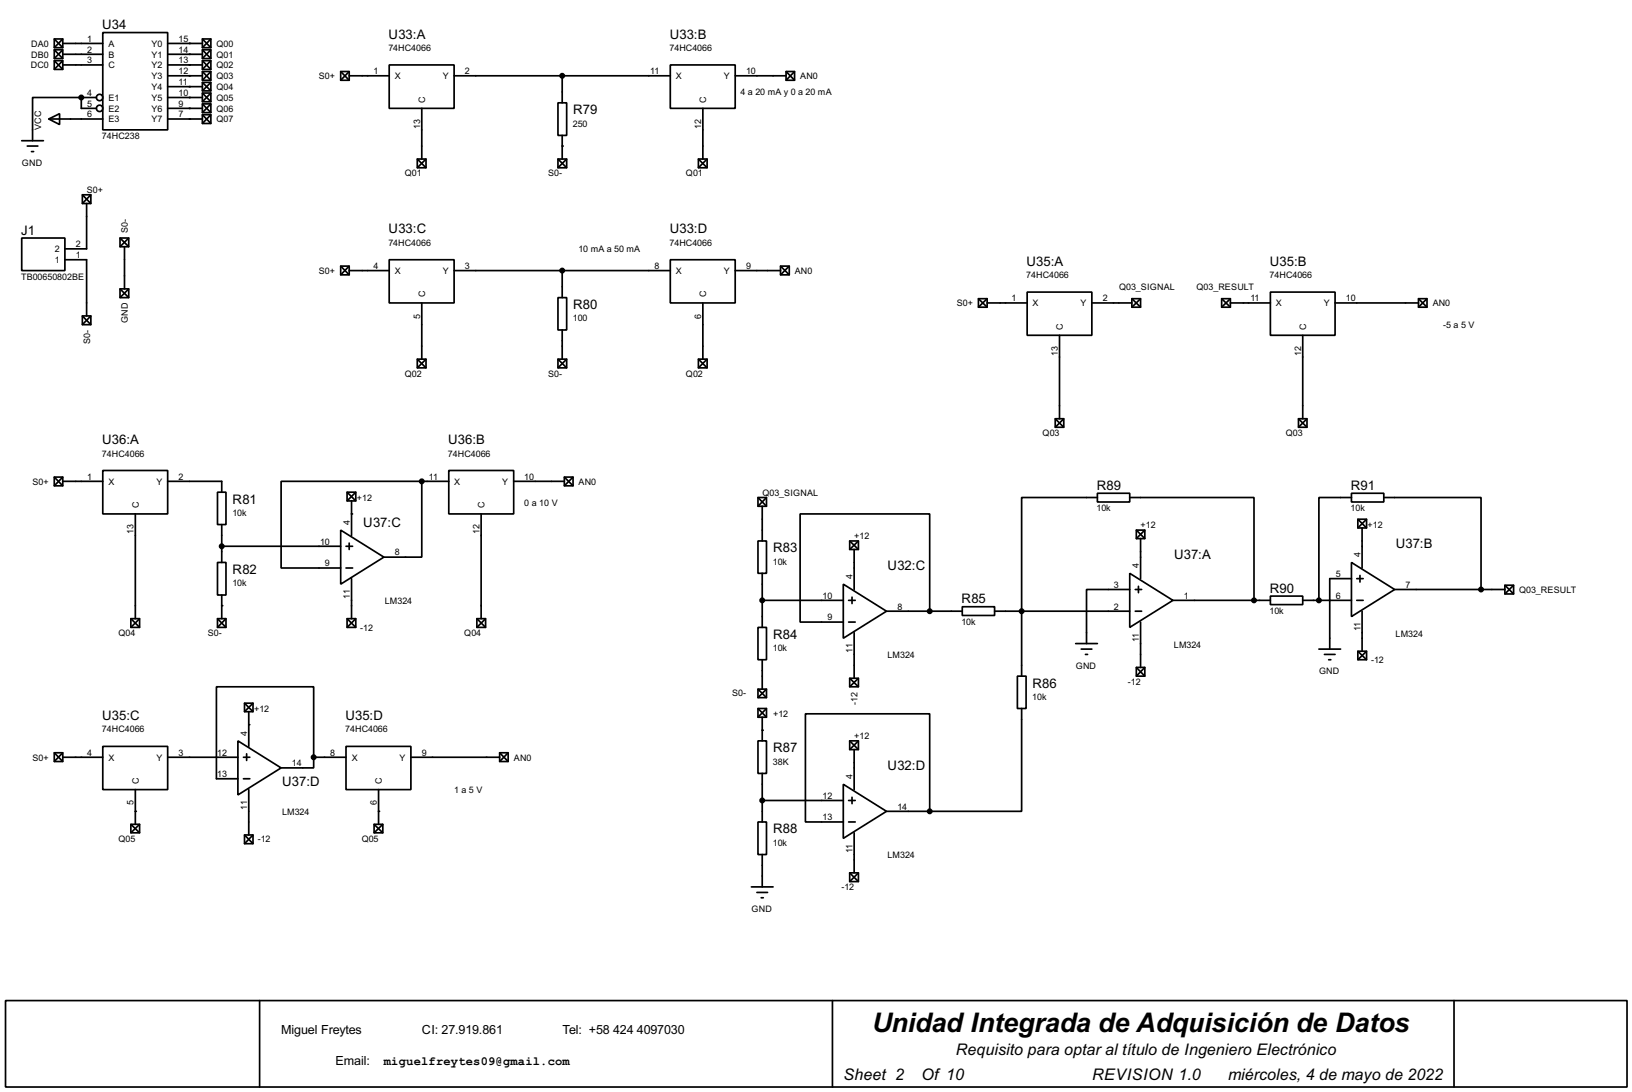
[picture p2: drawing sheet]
<svg xmlns="http://www.w3.org/2000/svg" width="383mm" height="256mm" viewBox="0 0 383 256" stroke-linecap="round" stroke-linejoin="round" font-family="sans-serif">
<g fill="none" stroke="#000" stroke-width=".4">
<path d="M12.8 9.2h2v2h-2zM12.8 11.7h2v2.1h-2zM12.8 14.3h2v2h-2zM12.8 9.2l2 2M12.8 11.7l2 2.1M12.8 14.3l2 2M14.8 10.2h9.4M14.8 12.8h9.4M14.8 15.3h9.4M14.8 9.2l-2 2M14.8 11.7l-2 2.1M14.8 14.3l-2 2"/>
<path d="M24.2 7.7h15.2v22.8h-15.2zM39.4 17.8h8.2M39.4 10.2h8.2M39.4 12.8h8.2M39.4 15.3h8.2M47.6 9.2h2v2h-2zM47.6 11.7h2v2.1h-2zM47.6 14.3h2v2h-2zM47.6 16.8h2v2.1h-2zM47.6 19.4h2v2h-2zM47.6 9.2l2 2M47.6 11.7l2 2.1"/>
<path d="M47.6 14.3l2 2M47.6 16.8l2 2.1M47.6 19.4l2 2M49.6 9.2l-2 2M49.6 11.7l-2 2.1M49.6 14.3l-2 2M49.6 16.8l-2 2.1M49.6 19.4l-2 2M80.1 16.8h2v2.1h-2zM80.1 16.8l2 2.1M82.1 17.8h9.4M82.1 16.8l-2 2.1"/>
<path d="M91.5 15.3h15.2v10.2h-15.2zM106.7 17.8h50.8M132.1 17.8v6.4M157.5 15.3h15.3v10.2h-15.3zM172.8 17.8h11.9M184.7 16.8h2v2.1h-2zM184.7 16.8l2 2.1M186.7 16.8l-2 2.1M5.1 33.1h5.1M6.4 34.3h2.5M7.4 35.6h.5M11.5 28l2.5-1.3v2.6z"/>
<path d="M11.5 28h12.7M19.1 22.9h-11.4v10.2M19.1 22.9v2.6h3.6M19.1 22.9h3.6M39.4 28h8.2M39.4 20.4h8.2M39.4 22.9h8.2M39.4 25.5h8.2M47.6 21.9h2v2h-2zM47.6 24.4h2v2.1h-2zM47.6 27h2v2h-2zM47.6 21.9l2 2"/>
<path d="M47.6 24.4l2 2.1M47.6 27l2 2M49.6 21.9l-2 2M49.6 24.4l-2 2.1M49.6 27l-2 2M98.1 37.4h2v2h-2zM98.1 37.4l2 2M99.1 25.5v11.9M100.1 37.4l-2 2M131.1 37.4h2.1v2h-2.1zM131.1 24.2h2.1v7.6h-2.1zM131.1 37.4l2.1 2"/>
<path d="M132.1 31.8v5.6M133.2 37.4l-2.1 2M164.1 37.4h2.1v2h-2.1zM164.1 37.4l2.1 2M165.2 25.5v11.9M166.2 37.4l-2.1 2M5.1 55.9h10.2v7.7h-10.2zM19.4 45.8h2v2h-2zM19.4 45.8l2 2M20.4 47.8v10.7h-5.1M21.4 45.8l-2 2M28.2 55.9h2.1v2.1h-2.1z"/>
<path d="M28.2 55.9l2.1 2.1M29.3 58v9.9M30.3 55.9l-2.1 2.1M15.3 61h5.1v13.2M19.4 74.2h2v2.1h-2zM19.4 74.2l2 2.1M21.4 74.2l-2 2.1M28.2 67.9h2.1v2h-2.1zM28.2 67.9l2.1 2M30.3 67.9l-2.1 2M80.1 62.5h2v2.1h-2zM80.1 62.5l2 2.1"/>
<path d="M82.1 63.6h9.4M82.1 62.5l-2 2.1M91.5 61h15.2v10.2h-15.2zM99.1 71.2v13.2M106.7 63.6h50.8M131.1 69.9h2.1v7.6h-2.1zM132.1 63.6v6.3M132.1 77.5v6.9M157.5 61h15.3v10.2h-15.3zM165.2 71.2v13.2M172.8 63.6h10.6M183.4 62.5h2.1v2.1h-2.1z"/>
<path d="M183.4 62.5l2.1 2.1M185.5 62.5l-2.1 2.1M229.9 70.2h2.1v2h-2.1zM229.9 70.2l2.1 2M232 71.2h9.4M232 70.2l-2.1 2M241.4 68.6h15.2v10.2h-15.2zM249 78.8v19.6M256.6 71.2h9.4M266 70.2h2v2h-2zM266 70.2l2 2M268 70.2l-2 2"/>
<path d="M287.1 70.2h2v2h-2zM287.1 70.2l2 2M289.1 71.2h9.4M289.1 70.2l-2 2M298.5 68.6h15.2v10.2h-15.2zM306.1 78.8v19.6M313.7 71.2h19.6M333.3 70.2h2v2h-2zM333.3 70.2l2 2M335.3 70.2l-2 2M98.1 84.4h2v2h-2zM98.1 84.4l2 2"/>
<path d="M100.1 84.4l-2 2M131.1 84.4h2.1v2h-2.1zM131.1 84.4l2.1 2M133.2 84.4l-2.1 2M164.1 84.4h2.1v2h-2.1zM164.1 84.4l2.1 2M166.2 84.4l-2.1 2M248 98.4h2v2h-2zM248 98.4l2 2M250 98.4l-2 2M305.1 98.4h2v2h-2zM305.1 98.4l2 2"/>
<path d="M307.1 98.4l-2 2M12.8 112.1h2v2h-2zM12.8 112.1l2 2M14.8 113.1h9.4M14.8 112.1l-2 2M24.2 110.5h15.2v10.2h-15.2zM39.4 113.1h12.7v2.5M51.1 115.6h2v7.6h-2zM81.6 115.6h2v2.1h-2zM81.6 115.6l2 2.1M82.6 117.7v8.1M83.6 115.6l-2 2.1"/>
<path d="M99.1 113.1h-33v20.3h14M99.1 113.1v17.8h-8.9M99.1 113.1h6.4M105.5 110.5h15.2v10.2h-15.2zM120.7 113.1h11.9M132.6 112.1h2.1v2h-2.1zM132.6 112.1l2.1 2M134.7 112.1l-2.1 2M178.1 116.9h2v2h-2zM178.1 116.9l2 2M179.1 118.9v8.2M180.1 116.9l-2 2"/>
<path d="M257.9 115.9h7.6v2h-7.6zM257.9 116.9h-17.8v41.9M265.5 116.9h29.2v24.1M317.6 115.9h7.6v2h-7.6zM317.6 116.9h-7.7v24.1M325.2 116.9h22.8v21.6M31.8 120.7v24.6M51.1 132.1h2v7.7h-2zM52.1 123.2v8.9M52.1 139.8v5.5M52.1 128.3h28M80.1 124.5l10.1 6.4-10.1 6.3z"/>
<path d="M81.3 128.3h1.6M81.3 133.4h1.6M82.1 127.6v1.5M82.6 135.9v9.4M113.1 120.7v24.6M178.1 127.1h2v7.6h-2zM179.1 134.7v12.7M198.2 137.2l10.1 6.4-10.1 6.3zM199.7 127.1h2v2h-2zM199.7 127.1l2 2M200.7 129.1v9.4M201.7 127.1l-2 2"/>
<path d="M265.5 134.7l10.1 6.3-10.1 6.4zM265.5 138.5h-10.2v12.7M266.8 138.5h1.5M267 124.5h2v2h-2zM267 124.5l2 2M267.5 137.7v1.5M268 126.5v9.4M269 124.5l-2 2M317.6 132.1l10.1 6.4-10.1 6.3zM317.6 135.9h-5.1v16.6M318.8 135.9h1.5M319.1 122h2v2h-2z"/>
<path d="M319.1 122l2 2M319.6 135.2v1.5M320.1 124v9.4M321.1 122l-2 2M327.7 138.5h25.9M353.6 137.5h2.1v2h-2.1zM353.6 137.5l2.1 2M355.7 137.5l-2.1 2M30.8 145.3h2v2.1h-2zM30.8 145.3l2 2.1M32.8 145.3l-2 2.1M51.1 145.3h2v2.1h-2z"/>
<path d="M51.1 145.3l2 2.1M53.1 145.3l-2 2.1M81.6 145.3h2v2.1h-2zM81.6 145.3l2 2.1M83.6 145.3l-2 2.1M112.1 145.3h2v2.1h-2zM112.1 145.3l2 2.1M114.1 145.3l-2 2.1M178.1 147.4h2v7.6h-2zM179.1 155v6.9M179.1 141h19.1M199.4 141h1.6"/>
<path d="M199.4 146.1h1.6M199.7 159.3h2v2h-2zM199.7 159.3l2 2M200.2 140.3v1.5M200.7 148.6v10.7M201.7 159.3l-2 2M208.3 143.6h17.8M218.5 143.6v-22.9h-30.5v25.4h10.2M226.1 142.5h7.6v2.1h-7.6zM233.7 143.6h31.8M239.1 158.8h2v7.6h-2zM252.8 151.2h5.1"/>
<path d="M254.1 152.5h2.5M255.1 153.7h.5M266.8 143.6h1.5M267 156.8h2v2h-2zM267 156.8l2 2M268 146.1v10.7M269 156.8l-2 2M275.6 141h22.9M298.5 140h7.6v2h-7.6zM306.1 141h11.5M309.9 152.5h5.1M311.2 153.7h2.5"/>
<path d="M312.2 155h.5M318.8 141h1.5M319.1 153h2v2h-2zM319.1 153l2 2M320.1 143.6v9.4M321.1 153l-2 2M12.8 176.8h2v2.1h-2zM12.8 176.8l2 2.1M14.8 177.9h9.4M14.8 176.8l-2 2.1M24.2 175.3h15.2v10.2h-15.2zM39.4 177.9h16.5"/>
<path d="M55.9 174l10.2 6.4-10.2 6.3zM57.2 177.9h1.5M57.5 165.2h2v2h-2zM57.5 165.2l2 2M58 177.1v1.5M58.5 167.2v8.1M59.5 165.2l-2 2M73.7 177.9v2.5h-7.6M73.7 177.9v-16.6h-22.8v21.6h5M73.7 177.9h7.6M81.3 175.3h15.3v10.2h-15.3zM96.6 177.9h20.8"/>
<path d="M117.4 176.8h2v2.1h-2zM117.4 176.8l2 2.1M119.4 176.8l-2 2.1M178.1 161.9h2v2h-2zM178.1 174h2v7.7h-2zM178.1 166.4h2v2.1h-2zM178.1 161.9l2 2M178.1 166.4l2 2.1M179.1 168.5v5.5M180.1 161.9l-2 2M180.1 166.4l-2 2.1M199.7 174h2v2.1h-2z"/>
<path d="M199.7 174l2 2.1M200.7 176.1v9.4M201.7 174l-2 2.1M240.1 166.4v24.2h-21.6M30.8 193.6h2v2h-2zM30.8 193.6l2 2M31.8 185.5v8.1M32.8 193.6l-2 2M57.2 182.9h1.5M57.5 196.1h2v2.1h-2zM57.5 196.1l2 2.1M58.5 185.5v10.6"/>
<path d="M59.5 196.1l-2 2.1M87.9 193.6h2.1v2h-2.1zM87.9 193.6l2.1 2M89 185.5v8.1M90 193.6l-2.1 2M178.1 193.1h2v7.6h-2zM179.1 181.7v11.4M179.1 188h19.1M198.2 184.2l10.1 6.4-10.1 6.3zM199.4 188h1.6M199.4 193.1h1.6M200.2 187.3v1.5"/>
<path d="M200.7 195.6v9.4M208.3 190.6h10.2M218.5 190.6v-22.9h-29.2v25.4h8.9M176.6 208.3h5.1M177.9 209.6h2.5M178.9 210.9h.5M179.1 200.7v7.6M199.7 205h2v2.1h-2zM199.7 205l2 2.1M201.7 205l-2 2.1M1.3 235h381v20.3h-381zM61 235v20.3"/>
<path d="M195.6 235v20.3M341.7 235v20.3"/>
<circle cx="23.4" cy="22.9" r=".75"/>
<circle cx="23.4" cy="25.5" r=".75"/>
</g>
<g fill="#000">
<circle cx="44.5" cy="17.8" r=".2"/>
<circle cx="44.5" cy="10.2" r=".2"/>
<circle cx="44.5" cy="12.8" r=".2"/>
<circle cx="44.5" cy="15.3" r=".2"/>
<circle cx="19.1" cy="22.9" r=".2"/>
<circle cx="44.5" cy="20.4" r=".2"/>
<circle cx="44.5" cy="25.5" r=".2"/>
<circle cx="44.5" cy="22.9" r=".2"/>
<circle cx="44.5" cy="28" r=".2"/>
<circle cx="132.1" cy="34.3" r=".2"/>
<circle cx="82.6" cy="120.7" r=".2"/>
<circle cx="52.1" cy="142.3" r=".2"/>
<circle cx="58.5" cy="170.2" r=".2"/>
<circle cx="179.1" cy="171.5" r=".2"/>
<circle cx="31.8" cy="190.6" r=".2"/>
<circle cx="89" cy="190.6" r=".2"/>
</g>
<g fill="#000" stroke="#000" stroke-width=".4">
<circle cx="132.1" cy="17.8" r=".5"/>
<circle cx="19.1" cy="22.9" r=".5"/>
<circle cx="132.1" cy="63.6" r=".5"/>
<circle cx="99.1" cy="113.1" r=".5"/>
<circle cx="52.1" cy="128.3" r=".5"/>
<circle cx="348" cy="138.5" r=".5"/>
<circle cx="179.1" cy="141" r=".5"/>
<circle cx="218.4" cy="143.6" r=".5"/>
<circle cx="240" cy="143.6" r=".5"/>
<circle cx="294.6" cy="141" r=".5"/>
<circle cx="309.9" cy="141" r=".5"/>
<circle cx="73.7" cy="177.9" r=".5"/>
<circle cx="179.1" cy="188" r=".5"/>
<circle cx="218.4" cy="190.6" r=".5"/>
</g>
<text font-size="7.1" x="204.9" y="242.3">Unidad Integrada de Adquisición de Datos</text>
<g font-size="4.2">
<text x="224.6" y="247.8">Requisito para optar al título de Ingeniero Electrónico</text>
<text x="198.2" y="253.7">Sheet 2</text>
<text x="216.5" y="253.7">Of 10</text>
<text x="256.6" y="253.7">REVISION 1.0</text>
<text x="288.6" y="253.7">miércoles, 4 de mayo de 2022</text>
</g>
<g font-size="3.5">
<text x="24" y="6.8">U34</text>
<text x="91.3" y="9.1">U33:A</text>
<text x="157.4" y="9.1">U33:B</text>
<text x="134.7" y="26.8">R79</text>
<text x="5" y="55.1">J1</text>
<text x="91.3" y="54.8">U33:C</text>
<text x="157.4" y="54.8">U33:D</text>
<text x="241.2" y="62.4">U35:A</text>
<text x="298.4" y="62.4">U35:B</text>
<text x="134.7" y="72.6">R80</text>
<text x="24" y="104.4">U36:A</text>
<text x="105.3" y="104.4">U36:B</text>
<text x="54.7" y="118.3">R81</text>
<text x="257.7" y="115.1">R89</text>
<text x="317.4" y="115.1">R91</text>
<text x="85.4" y="123.7">U37:C</text>
<text x="181.7" y="129.8">R83</text>
<text x="275.9" y="131.3">U37:A</text>
<text x="328" y="128.8">U37:B</text>
<text x="54.7" y="134.8">R82</text>
<text x="208.6" y="133.9">U32:C</text>
<text x="226" y="141.7">R85</text>
<text x="298.4" y="139.2">R90</text>
<text x="181.7" y="150.1">R84</text>
<text x="242.6" y="161.5">R86</text>
<text x="24" y="169.1">U35:C</text>
<text x="81.2" y="169.1">U35:D</text>
<text x="181.7" y="176.7">R87</text>
<text x="66.3" y="184.7">U37:D</text>
<text x="208.6" y="180.9">U32:D</text>
<text x="181.7" y="195.8">R88</text>
</g>
<g font-size="3.3">
<text x="66.1" y="242.8">Miguel Freytes</text>
<text x="99.2" y="242.8">CI: 27.919.861</text>
<text x="132.2" y="242.8">Tel: +58</text>
<text x="144.1" y="242.8">424</text>
<text x="149.7" y="242.8">4097030</text>
<text x="78.8" y="250.2">Email:</text>
</g>
<text font-size="3.2" x="90.2" y="250.2">miguelfreytes09@gmail.com</text>
<g font-size="2.4">
<text x="7.3" y="11">DA0</text>
<text x="20.5" y="9.8">1</text>
<text x="25.5" y="11">A</text>
<text x="35.6" y="11">Y0</text>
<text x="42" y="9.8">15</text>
<text x="50.9" y="11">Q00</text>
<text x="91.3" y="12">74HC4066</text>
<text x="157.3" y="12">74HC4066</text>
<text x="7.2" y="16.1">DC0</text>
<text x="7.3" y="13.5">DB0</text>
<text x="20.5" y="12.3">2</text>
<text x="20.5" y="14.8">3</text>
<text x="25.5" y="13.5">B</text>
<text x="25.5" y="16.1">C</text>
<text x="35.6" y="13.5">Y1</text>
<text x="35.6" y="16.1">Y2</text>
<text x="42" y="12.3">14</text>
<text x="42" y="14.8">13</text>
<text x="42" y="17.4">12</text>
<text x="50.9" y="13.5">Q01</text>
<text x="50.9" y="16.1">Q02</text>
<text x="87.8" y="17.4">1</text>
<text x="109.3" y="17.4">2</text>
<text x="152.8" y="17.4">11</text>
<text x="175.3" y="17.4">10</text>
<text x="20.5" y="22.5">4</text>
<text x="25.5" y="23.7">E1</text>
<text x="35.6" y="18.6">Y3</text>
<text x="35.6" y="21.2">Y4</text>
<text x="35.6" y="23.7">Y5</text>
<text x="42" y="20">11</text>
<text x="42" y="22.5">10</text>
<text x="50.9" y="18.6">Q03</text>
<text x="50.9" y="21.2">Q04</text>
<text x="50.9" y="23.7">Q05</text>
<text x="74.9" y="18.6">S0+</text>
<text x="92.8" y="18.6">X</text>
<text x="104" y="18.6">Y</text>
<text x="158.8" y="18.6">X</text>
<text x="170.1" y="18.6">Y</text>
<text x="174" y="22.3">4 a 20 mA y 0 a 20 mA</text>
<text x="188" y="18.6">AN0</text>
<text x="20.5" y="27.5">6</text>
<text x="20.5" y="25">5</text>
<text x="25.5" y="28.8">E3</text>
<text x="25.5" y="26.2">E2</text>
<text x="35.6" y="26.2">Y6</text>
<text x="35.6" y="28.8">Y7</text>
<text x="42" y="25">9</text>
<text x="42" y="27.5">7</text>
<text x="50.9" y="26.2">Q06</text>
<text x="50.9" y="28.8">Q07</text>
<text x="99.9" y="24.1" transform="rotate(-90 99.9 24.1)">C</text>
<text x="134.6" y="29.7">250</text>
<text x="166" y="24.1" transform="rotate(-90 166 24.1)">C</text>
<text x="9.7" y="30.5" transform="rotate(-90 9.7 30.5)">VCC</text>
<text x="24" y="32.7">74HC238</text>
<text x="98.7" y="30.3" transform="rotate(-90 98.7 30.3)">13</text>
<text x="164.8" y="30.3" transform="rotate(-90 164.8 30.3)">12</text>
<text x="5.1" y="38.9">GND</text>
<text x="95.1" y="41.5">Q01</text>
<text x="128.8" y="41.5">S0-</text>
<text x="161.2" y="41.5">Q01</text>
<text x="20.4" y="45.3">S0+</text>
<text x="12.9" y="59.3">2</text>
<text x="17.8" y="58.1">2</text>
<text x="30.1" y="54.6" transform="rotate(-90 30.1 54.6)">S0-</text>
<text x="91.3" y="57.7">74HC4066</text>
<text x="135.9" y="59.2">10 mA a 50 mA</text>
<text x="157.3" y="57.7">74HC4066</text>
<text x="4.9" y="65.7">TB00650802BE</text>
<text x="12.9" y="61.8">1</text>
<text x="17.8" y="60.6">1</text>
<text x="74.9" y="64.3">S0+</text>
<text x="87.8" y="63.1">4</text>
<text x="92.8" y="64.3">X</text>
<text x="104" y="64.3">Y</text>
<text x="109.3" y="63.1">3</text>
<text x="153.8" y="63.1">8</text>
<text x="158.8" y="64.3">X</text>
<text x="170.1" y="64.3">Y</text>
<text x="175.3" y="63.1">9</text>
<text x="186.7" y="64.3">AN0</text>
<text x="241.2" y="65.4">74HC4066</text>
<text x="298.3" y="65.4">74HC4066</text>
<text x="99.9" y="69.9" transform="rotate(-90 99.9 69.9)">C</text>
<text x="166" y="69.9" transform="rotate(-90 166 69.9)">C</text>
<text x="224.8" y="72">S0+</text>
<text x="237.7" y="70.8">1</text>
<text x="242.6" y="72">X</text>
<text x="253.9" y="72">Y</text>
<text x="259.1" y="70.8">2</text>
<text x="262.9" y="68.1">Q03_SIGNAL</text>
<text x="281.1" y="68.1">Q03_RESULT</text>
<text x="293.8" y="70.8">11</text>
<text x="299.8" y="72">X</text>
<text x="311" y="72">Y</text>
<text x="316.3" y="70.8">10</text>
<text x="336.6" y="72">AN0</text>
<text x="30.1" y="75.9" transform="rotate(-90 30.1 75.9)">GND</text>
<text x="98.7" y="74.8" transform="rotate(-90 98.7 74.8)">5</text>
<text x="134.6" y="75.5">100</text>
<text x="164.7" y="74.8" transform="rotate(-90 164.7 74.8)">6</text>
<text x="249.8" y="77.5" transform="rotate(-90 249.8 77.5)">C</text>
<text x="306.9" y="77.5" transform="rotate(-90 306.9 77.5)">C</text>
<text x="339.1" y="76.9">-5 a 5 V</text>
<text x="21.2" y="80.8" transform="rotate(-90 21.2 80.8)">S0-</text>
<text x="248.6" y="83.6" transform="rotate(-90 248.6 83.6)">13</text>
<text x="305.7" y="83.6" transform="rotate(-90 305.7 83.6)">12</text>
<text x="95.1" y="88.5">Q02</text>
<text x="128.8" y="88.5">S0-</text>
<text x="161.2" y="88.5">Q02</text>
<text x="24" y="107.3">74HC4066</text>
<text x="105.3" y="107.3">74HC4066</text>
<text x="245" y="102.5">Q03</text>
<text x="302.1" y="102.5">Q03</text>
<text x="7.6" y="113.9">S0+</text>
<text x="20.5" y="112.7">1</text>
<text x="25.5" y="113.9">X</text>
<text x="36.7" y="113.9">Y</text>
<text x="42" y="112.7">2</text>
<text x="100.8" y="112.7">11</text>
<text x="106.7" y="113.9">X</text>
<text x="118" y="113.9">Y</text>
<text x="123.2" y="112.7">10</text>
<text x="135.9" y="113.9">AN0</text>
<text x="32.6" y="119.4" transform="rotate(-90 32.6 119.4)">C</text>
<text x="83.9" y="117.7">+12</text>
<text x="113.9" y="119.4" transform="rotate(-90 113.9 119.4)">C</text>
<text x="123.2" y="118.9">0 a 10 V</text>
<text x="179.1" y="116.4">Q03_SIGNAL</text>
<text x="31.4" y="125.5" transform="rotate(-90 31.4 125.5)">13</text>
<text x="54.6" y="121.2">10k</text>
<text x="82.2" y="123.2" transform="rotate(-90 82.2 123.2)">4</text>
<text x="112.7" y="125.5" transform="rotate(-90 112.7 125.5)">12</text>
<text x="257.7" y="120.1">10k</text>
<text x="268" y="124">+12</text>
<text x="317.4" y="120.1">10k</text>
<text x="321.4" y="124">+12</text>
<text x="75.2" y="127.9">10</text>
<text x="92.8" y="130.5">8</text>
<text x="200.7" y="126.6">+12</text>
<text x="319.7" y="130.9" transform="rotate(-90 319.7 130.9)">4</text>
<text x="54.6" y="137.7">10k</text>
<text x="76.4" y="133">9</text>
<text x="181.6" y="132.7">10k</text>
<text x="200.3" y="135.9" transform="rotate(-90 200.3 135.9)">4</text>
<text x="267.6" y="133.4" transform="rotate(-90 267.6 133.4)">4</text>
<text x="313.9" y="135.5">5</text>
<text x="82.2" y="140.6" transform="rotate(-90 82.2 140.6)">11</text>
<text x="90.4" y="142">LM324</text>
<text x="193.3" y="140.6">10</text>
<text x="210.9" y="143.2">8</text>
<text x="261.8" y="138.1">3</text>
<text x="261.8" y="143.2">2</text>
<text x="278.2" y="140.6">1</text>
<text x="313.9" y="140.6">6</text>
<text x="330.3" y="138.1">7</text>
<text x="356.9" y="139.3">Q03_RESULT</text>
<text x="27.8" y="149.4">Q04</text>
<text x="48.8" y="149.4">S0-</text>
<text x="84.7" y="148.2">-12</text>
<text x="109.1" y="149.4">Q04</text>
<text x="194.5" y="145.7">9</text>
<text x="225.9" y="146.8">10k</text>
<text x="298.3" y="144.2">10k</text>
<text x="319.6" y="148.3" transform="rotate(-90 319.6 148.3)">11</text>
<text x="327.9" y="149.6">LM324</text>
<text x="181.6" y="153">10k</text>
<text x="200.3" y="153.3" transform="rotate(-90 200.3 153.3)">11</text>
<text x="208.5" y="154.7">LM324</text>
<text x="267.6" y="150.7" transform="rotate(-90 267.6 150.7)">11</text>
<text x="275.8" y="152.1">LM324</text>
<text x="322.2" y="155.8">-12</text>
<text x="252.8" y="157.1">GND</text>
<text x="265" y="160.9">-12</text>
<text x="309.9" y="158.3">GND</text>
<text x="59.7" y="167.2">+12</text>
<text x="172" y="163.4">S0-</text>
<text x="201.5" y="165.6" transform="rotate(-90 201.5 165.6)">-12</text>
<text x="242.6" y="164.4">10k</text>
<text x="24" y="172">74HC4066</text>
<text x="58" y="172.8" transform="rotate(-90 58 172.8)">4</text>
<text x="81.1" y="172">74HC4066</text>
<text x="181.7" y="168.5">+12</text>
<text x="200.7" y="173.6">+12</text>
<text x="7.6" y="178.7">S0+</text>
<text x="20.5" y="177.5">4</text>
<text x="25.5" y="178.7">X</text>
<text x="36.7" y="178.7">Y</text>
<text x="42" y="177.5">3</text>
<text x="51.1" y="177.5">12</text>
<text x="68.6" y="180">14</text>
<text x="77.6" y="177.5">8</text>
<text x="82.6" y="178.7">X</text>
<text x="93.9" y="178.7">Y</text>
<text x="99.1" y="177.5">9</text>
<text x="120.7" y="178.7">AN0</text>
<text x="181.6" y="179.7">38K</text>
<text x="32.6" y="184.2" transform="rotate(-90 32.6 184.2)">C</text>
<text x="51.1" y="182.5">13</text>
<text x="89.8" y="184.2" transform="rotate(-90 89.8 184.2)">C</text>
<text x="200.3" y="182.9" transform="rotate(-90 200.3 182.9)">4</text>
<text x="31.4" y="189.2" transform="rotate(-90 31.4 189.2)">5</text>
<text x="58" y="190.2" transform="rotate(-90 58 190.2)">11</text>
<text x="66.3" y="191.5">LM324</text>
<text x="88.6" y="189.2" transform="rotate(-90 88.6 189.2)">6</text>
<text x="106.7" y="186.2">1 a 5 V</text>
<text x="193.3" y="187.6">12</text>
<text x="210.9" y="190.1">14</text>
<text x="27.8" y="197.7">Q05</text>
<text x="60.6" y="197.7">-12</text>
<text x="85" y="197.7">Q05</text>
<text x="193.3" y="192.7">13</text>
<text x="181.6" y="198.7">10k</text>
<text x="200.3" y="200.3" transform="rotate(-90 200.3 200.3)">11</text>
<text x="208.5" y="201.6">LM324</text>
<text x="197.7" y="209.1">-12</text>
<text x="176.6" y="214.2">GND</text>
</g>
</svg>
